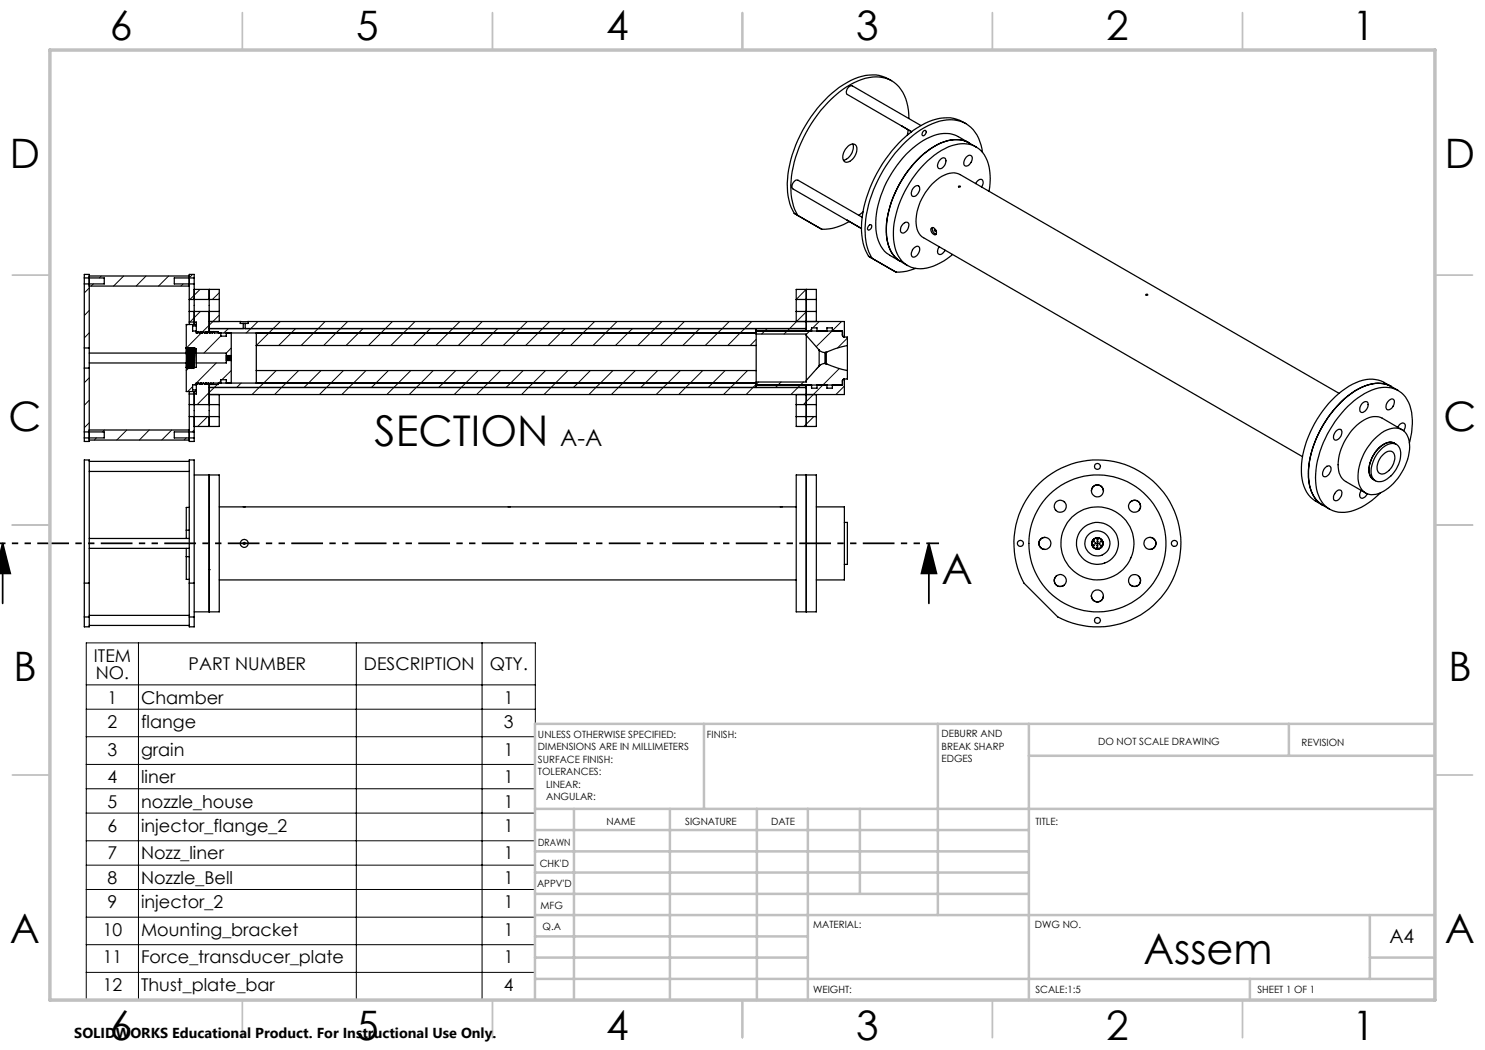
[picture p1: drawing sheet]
<svg xmlns="http://www.w3.org/2000/svg" width="297mm" height="210mm" viewBox="0 0 297 210" stroke-linecap="round" stroke-linejoin="round" font-family="sans-serif">
<g fill="none" stroke="#000" stroke-width=".25">
<path d="M178.3 16.1a8.1 8.1 0 0 0-8.9 .4 26.2 26.2 0 0 0-11.5 16.4 13.1 13.1 0 0 0 1 9.8M169.6 29.3a.98 .98 0 0 1 1-.5 .98 .98 0 0 1 .8 .8 2.66 2.66 0 0 1-2.2 2.8 1.31 1.31 0 0 1-.5-1.9zM170.6 28.8a2.71 2.71 0 0 1-1.9 3.2M181.6 26l-.1 1M181.8 23.7a8.4 8.4 0 0 0-3.5-7.6 8.3 8.3 0 0 0-8.2 .8 26.2 26.2 0 0 0-11.9 20.2 11.6 11.6 0 0 0 1.4 6M182.9 37.4a.6 .6 0 0 1 .8-.2 .6 .6 0 0 1 .2 .8 1.3 1.3 0 0 1-1.5 1.2 1.53 1.53 0 0 1 .5-1.8zM184.2 25.1l-13.7-7.9a1.13 1.13 0 0 0-1 1.7l12.8 7.4-2-1.1M184.7 26.2l.3-.1a.64 .64 0 0 1 .1 .7 .64 .64 0 0 1-.6 .3l-.1-.4zM188.2 31.8a.57 .57 0 0 1 .8-.2 .57 .57 0 0 1 .2 .8 1.26 1.26 0 0 1-1.5 1.2 1.52 1.52 0 0 1 .5-1.8zM191.8 37.2l.3 .1-.3 .1zM193.2 24.7a8.1 8.1 0 0 0-9 .4 25.4 25.4 0 0 0-10.6 13.5 16.6 16.6 0 0 0-.5 11.4l.6 1.3M193.3 31.4a.68 .68 0 0 1 1-.2 .68 .68 0 0 1 0 1l-.1 .3a.83 .83 0 0 1-.6 .6 .83 .83 0 0 1-.8-.2v-.7z"/>
<path d="M193.8 28.6a6.8 6.8 0 0 0-7 .7 21.3 21.3 0 0 0-9.5 17.1 6.6 6.6 0 0 0 2.8 5.9M193.8 28.6l-2.1-1.3a6.4 6.4 0 0 0-6.4 .4 21.1 21.1 0 0 0-10.1 17.5 6.7 6.7 0 0 0 2.8 5.9l2.1 1.2M193.8 28.6a6.8 6.8 0 0 0-6.9 .7 21.2 21.2 0 0 0-9.6 17 6.7 6.7 0 0 0 2.8 6M193.8 28.6l1.4 .8M195.1 36.7l.4-.5a.63 .63 0 0 1 .8-.3 .63 .63 0 0 1 .3 .9l-.3 .6M195.2 29.4a6.8 6.8 0 0 0-6.9 .7 21.6 21.6 0 0 0-9.6 16.2 7.4 7.4 0 0 0 2.6 6.6 6.1 6.1 0 0 0 6.1 0l1.4-.7 1.7-1.3M195.2 29.4a6.5 6.5 0 0 1 2.8 5.6v1.6l-.2 1.7M196.5 30.5a7 7 0 0 0-4.5-6.3 9.6 9.6 0 0 0-7.9 1.8 26.4 26.4 0 0 0-11.1 19.7 10.7 10.7 0 0 0 1.4 6M16.9 55.6v-.7h1v14.7M16.9 55.6v1.2M16.9 56.8v12.8M16.9 55.6h3.9v1.2h-3.9"/>
<path d="M17.9 55.2h20M17.9 57.2h20M37.9 59.9v2.4M37.9 59.9h6M38.8 55.6v-.7h-.9v5M38.8 56.8v8.1M38.8 55.6v1.2M38.8 55.6h-3.9v1.2h3.9M38.8 57.9h5.1v2M41.8 57.9v8.7l-.1-.3M43.9 59.9v2.4M158.9 42.7l.7 .4"/>
<path d="M158.9 42.7l5.5 3.2M159.2 59.9v2.4M159.2 59.9h4.1M159.2 59.9v-2h4.1v2M159.6 43.1l4.8 2.8M161.3 57.9v8.3M163.3 59.9v2.4M169.4 44.1h.1M169.9 44.3a10.6 10.6 0 0 1-5.5 1.6M172.4 43.5l-12.8-7.5a1.15 1.15 0 0 0-1 1.8l13.7 7.9-2.8-1.6M172.6 42.4l-.8 .7M173.7 51.3l.7 .4"/>
<path d="M173.7 51.3l5.5 3.1M173.8 45.1l.3-.2a.59 .59 0 0 1 .2 .7 .59 .59 0 0 1-.5 .4l-.3-.2zM174.4 51.7l4.8 2.7M180.1 52.3l1.4 .8M180.7 44.7a.63 .63 0 0 1 1-.1 .63 .63 0 0 1 0 .9 1.18 1.18 0 0 1-1.4 1 1.45 1.45 0 0 1 .4-1.8zM182.9 49.5a.62 .62 0 0 1 .9-.2 .62 .62 0 0 1 .1 1 1.24 1.24 0 0 1-1.4 1.1 1.39 1.39 0 0 1 .4-1.9zM183.1 53.7l-1.8 .5-2.1 .2M186.3 45.6l.1-.1a.88 .88 0 0 1 .8 .6 .88 .88 0 0 1-.2 .9 1.01 1.01 0 0 1-.7-1.4zM186.5 45.5a1.05 1.05 0 0 0 .8 1.3M187.8 49.3a.99 .99 0 0 0 .1 1.6l.6-.2 .5-.6M16.9 69.6v4M16.9 73.6v12.8"/>
<path d="M16.9 73.6h1M16.9 69.6h1M17.9 73.6v14.7h-1v-.7M17.9 69.6v4M17.9 72.6h19.4M17.9 70.6h19.4M37.3 69.6h.1M37.3 70.8v2.7M37.3 69.7v1.1M37.3 73.5v4.8h2M37.3 73.5h.1M37.3 69.5h.1"/>
<path d="M37.3 69.5v.2M37.3 69.5v.1M37.3 69.5l.2 .2M37.3 69.5v1.3M37.4 73.5l.1 .2M37.5 69.7l-.2 3.8M37.5 69.7h.1M37.5 69.7l-.1 3.8M37.6 73.5l-.1 .2M37.6 73.5h.1M37.7 69.5h.1M37.7 69.5l-.2 .2"/>
<path d="M37.7 69.5l-.2 4.2M37.7 69.5l.2 .2M37.7 69.5l-.2 4.1M37.7 73.5l.2 .2M37.9 78.3v.5M37.9 64.4v.5M37.9 64.4h1.4v2.2h.2l.2-.3 .2 .3 .2-.3 .4 .3 .1-.3M37.9 69.7l-.3 3.8M37.9 62.3v2.1M37.9 78.8v2.1M37.9 62.3h6M37.9 69.7h.1"/>
<path d="M37.9 73.7h.1M38 69.7l-.3 3.8M38.1 73.5l-.2 .2M38.1 69.5h.1M38.1 69.5l-.1 .2M38.1 69.5l-.2 4.2M38.1 73.5h.1M38.1 73.5l.2 .2M38.1 69.5l.1 .2M38.1 69.5l-.2 4.1M38.2 69.7l-.1 3.8M38.2 69.7h.1"/>
<path d="M38.3 73.7h.1M38.3 69.7l-.2 3.8M38.5 73.5l-.2 .2M38.5 73.5h.1M38.5 69.5h.1M38.5 69.5l-.2 .2M38.5 69.5l-.2 4.2M38.5 69.5l.2 .2M38.5 69.5l-.2 4.1M38.6 73.5l.1 .2M38.7 69.7l-.2 3.8M38.7 69.7h.1"/>
<path d="M38.7 69.7l-.1 3.8M38.8 78.3v8.1M38.8 73.5l-.1 .2M38.9 69.5h.1M38.9 69.5l-.2 .2M38.9 69.5l-.2 4.2M38.9 69.5l.2 .2M38.9 69.5l-.2 4.1M39.1 69.7l-.3 3.8M39.1 69.7h.2v.9M39.3 70.6v2M39.3 64.9h-2v4.8"/>
<path d="M39.3 70.6h6v.5M39.3 72.6v.9h-.5M39.3 77h-.8v1h.8M39.3 65.2h-.8v1h.8M40.6 66.3h.1M40.7 66.3l.2 .3 .3-.3 .3 .3 .2-.3M41.7 76.6l.2 .3 .2-.3 .4 .3M41.7 76.6l-.2 .3-.3-.3-.2 .3-.3-.3-.2 .3-.2-.3-.3 .3-.4-.3-.2 .3-.1-.3v2.2h-1.4M41.7 66.3l.3 .3M41.7 76.6l.1 .2v8.5M41.8 65.7h119.5M41.8 77.5h119.5"/>
<path d="M41.8 64.3h6.2M41.8 66.3h1.9v.3M42.2 66.3l-.2 .3M42.2 66.3l.3 .3M42.5 76.9h.1M42.6 76.6l-.1 .3M42.6 76.6h108.6M42.7 66.3l-.2 .3M42.7 66.3l.2 .3h108.3M43.7 76.6v.3h-1.9M43.9 62.3v2M43.9 78.9v2"/>
<path d="M44.2 66.6v.6h1.1v-.6M44.2 76.6v-.7h1.1v.7M45.3 71.9v.2M45.3 71.5v.2M45.3 71.1v.2M45.3 72.1v.5h-6M45.3 71.3v.2M45.3 71.7v.2M45.3 72.1h.9M45.3 71.1h.9M45.3 71.9h.9M45.3 71.5h.9"/>
<path d="M45.3 71.7h.9M45.3 71.3h.9M46.2 71.9v.2M46.2 71.5v.2M46.2 71.1v.2M46.2 66.6v4.5M46.2 71.3v.2M46.2 71.7v.2M46.2 72.1v4.5M48 64.3h1.6M48 64.3v.4h.6M48.6 64.7h.4"/>
<path d="M48.6 64.7v1M49 64.7v1M49.6 64.3h119.3v3.1M49.6 64.3v.4h-.6M51.3 69.1v5M51.3 74.1h99.9M51.3 69.1h99.9M51.3 66.6v2.5M51.3 74.1v2.5M151.2 66.2h17.3v.9l.4 .3M151.2 69.1v5M151.2 66.8h10.1v.3"/>
<path d="M151.2 65.7v3.4M151.2 74.1v3.4M159.2 62.3h4.1M159.2 62.3v2M159.2 78.9v2M161.3 67.1v9M161.3 77v8.3M161.3 76.1v.3h-10.1M161.3 67.1l2.5 2.9M162.3 66.2v-.6h1.1v.6M162.3 77v.6h1.1v-.6M163.3 62.3v2"/>
<path d="M163.3 78.9v2M163.8 70v3.2M163.8 70l.7 .4 .5 .1M163.8 73.2l-2.5 2.9M165 72.7l-.5 .1-.7 .4M165 72.7h.2M165 70.5v2.2M165.2 72.7l2.3 .9 2 .5M165.2 70.5v2.2M165.2 72.7h.1M165.2 70.5h.1M165.2 70.5h-.2"/>
<path d="M165.4 66.2v-.6h1.1v.6M165.4 77v.6h1.1v-.6M168.9 75.8l-.4 .3v.9h-17.3M168.9 67.4h.6v1.7M168.9 75.8v3.1h-127.1M169.5 69.1l-2.5 .6-1.8 .8M169.5 69.1v5M169.5 74.1v1.7h-.6M267.8 78.7l-75.8-43.8a4.3 4.3 0 0 0-4.6 1.1 10.5 10.5 0 0 0-4 9.8l.6 1.2 .7 .5 75.8 43.8M278.2 77.3a6.7 6.7 0 0 0-7.7-.4 21.1 21.1 0 0 0-10.2 17.4 6.7 6.7 0 0 0 2.8 5.9l2.8 1.6M278.2 77.3l1.4 .8M16.9 86.4v1.2"/>
<path d="M16.9 86.4h3.9v1.2h-3.9M17.9 94.3h20M17.9 92.3h20M17.9 86h20M17.9 88h20M37.9 83.3v5h.9v-.7M37.9 80.9v2.4M37.9 83.3h6M37.9 80.9h6M38.8 95h5.1v27.4h-5.1M38.8 86.4v1.2M38.8 86.4h-3.9v1.2h3.9"/>
<path d="M41.8 95v27.4zM43.9 80.9v2.4M43.9 83.3v2h-5.1M159.2 95h4.1v27.4h-4.1zM159.2 80.9v2.4M159.2 83.3h4.1M159.2 80.9h4.1M159.2 83.3v2h4.1v-2M161.3 95v27.4zM163.3 80.9v2.4M218.3 98.2a1.22 1.22 0 0 1 1.2-1.2 1.22 1.22 0 0 1 1.2 1.2M264.9 93.7l.2-.3a.59 .59 0 0 1 .8-.2 .59 .59 0 0 1 .3 .8 1.37 1.37 0 0 1-1.5 1.3l-.2-.4v-.5z"/>
<path d="M267.1 98.5a.67 .67 0 0 1 .6-.5 .67 .67 0 0 1 .7 .5 1.39 1.39 0 0 1-1.5 1.6l-.2-.3v-.5zM267.2 86.3a.63 .63 0 0 1 .8-.4 .63 .63 0 0 1 .4 .8 1.44 1.44 0 0 1-1.4 1.3 1.15 1.15 0 0 1 .2-1.7zM268.4 80.2a21.5 21.5 0 0 0-6.7 14.9 6.7 6.7 0 0 0 2.8 5.9 6.5 6.5 0 0 1-2.8-5.4 21 21 0 0 1 10.5-18.1 6.5 6.5 0 0 1 6-.2 6.2 6.2 0 0 0-5.6 .1l-1.4 .7zM272.2 98.1a.88 .88 0 0 0-.3 .9 .88 .88 0 0 0 .6 .7l.4-.3 .5-.6M272.4 80.7a.64 .64 0 0 1 .8-.4 .64 .64 0 0 1 .4 .9 1.42 1.42 0 0 1-1.4 1.3 1.25 1.25 0 0 1 .2-1.8zM274.7 95.9l.4 .3M274.8 87.8a5.3 5.3 0 0 1 5.3-2 3.9 3.9 0 0 1 1.8 4.2 11.1 11.1 0 0 1-6.2 8.7 2.94 2.94 0 0 1-4.1-3 11.2 11.2 0 0 1 3.2-7.9zM276.5 89.6a2.36 2.36 0 0 1 3.1-.5 4.3 4.3 0 0 1-.4 4.8 4.4 4.4 0 0 1-3.6 2.4 2.05 2.05 0 0 1-1.4-2.6 6.9 6.9 0 0 1 2.3-4.1zM276.7 90.8a1.23 1.23 0 0 1 2.2 .1 3.4 3.4 0 0 1-2.5 3.9 1.31 1.31 0 0 1-.9-1.9l.4-1.1zM277.7 80.2l.2-.2a.57 .57 0 0 1 .8-.1 .57 .57 0 0 1 .1 .8 1.2 1.2 0 0 1-1.5 1.1l-.1-.4v-.4zM278.9 88.6a2.51 2.51 0 0 0-2.9 .8 6 6 0 0 0-2 5.7l.7 .8M278.9 88.6a2.68 2.68 0 0 0-3.2 1.1 5.9 5.9 0 0 0-1.7 5.4l.7 .8"/>
<path d="M278.9 88.6l.4 .3M279.5 85.4a.91 .91 0 0 1 1.5-.6v.7l-.3 .7M280.4 86l-4-2.4a4.3 4.3 0 0 0-4.6 1.1 11.1 11.1 0 0 0-4.1 9.4l.5 1.3 .6 .7 4.3 2.5M281.9 88.6a11.5 11.5 0 0 0-.5-8.7 5.3 5.3 0 0 0-7-1.9 19.8 19.8 0 0 0-10.1 11.5 14.1 14.1 0 0 0-.6 9.7 5.2 5.2 0 0 0 7.2 2.9 14.9 14.9 0 0 0 5.2-3.5M16.9 116.6v-24.6h1v24.6M16.9 116.6h1M16.9 116.6v6.8M17.9 109.7h20M17.9 107.7h20M17.9 116.6v6.8M37.3 111.3v4.6h.6M37.3 106h.6"/>
<path d="M37.3 111.3h.6M37.3 106v1.7M37.3 109.7v1.6M37.9 116.6v-24.6h.9v24.6M37.9 101.5h-.6v4.5M37.9 116.6h.9M37.9 116.6v6.8M38.8 116.6v6.8M41.8 113.9h.1M43.9 101.4h115.3M43.9 116h115.3M163.3 101.4h5.6v14.6h-5.6"/>
<path d="M168.9 104.5h.6v8.4h-.6M209 107.5a1.2 1.2 0 0 0-1.2 1.2 1.2 1.2 0 0 0 1.2 1.2M211.1 101.9l.1 .2M211.2 115.3a1.2 1.2 0 0 0 0 1.7 1.2 1.2 0 0 0 1.7 0M212.8 100.3l.1 .1M218.3 119.2a1.22 1.22 0 0 0 1.2 1.2 1.22 1.22 0 0 0 1.2-1.2M219.4 107.8h.2l-.1 .2zM226.1 100.4a1.2 1.2 0 0 1 1.7 0 1.2 1.2 0 0 1 0 1.7M227.8 115.2a1.21 1.21 0 0 1 0 1.8 1.21 1.21 0 0 1-1.7 0M230 107.5a1.2 1.2 0 0 1 1.2 1.2 1.2 1.2 0 0 1-1.2 1.2M16.9 123.4v2h1v-2M16.9 123.4h1"/>
<path d="M17.9 125.1h20M17.9 123.1h20M37.9 123.4v2h.9v-2M37.9 123.4h.9"/>
<circle cx="187" cy="46.1" r=".15"/>
<circle cx="229.4" cy="59" r=".17"/>
<circle cx="219.5" cy="98.2" r="1.2"/>
<circle cx="219.5" cy="93.3" r=".6"/>
<circle cx="48.8" cy="108.7" r=".79"/>
<circle cx="48.8" cy="108.7" r=".19"/>
<circle cx="204.1" cy="108.7" r=".6"/>
<circle cx="209" cy="108.7" r="1.2"/>
<circle cx="212" cy="116.1" r="1.21"/>
<circle cx="212.1" cy="101.2" r="1.2"/>
<circle cx="218.8" cy="108.3" r=".1"/>
<circle cx="218.8" cy="109.1" r=".11"/>
<circle cx="219.1" cy="108.7" r=".1"/>
<circle cx="219.5" cy="119.2" r="1.2"/>
<circle cx="219.5" cy="108.7" r=".1"/>
<circle cx="219.5" cy="108.3" r=".1"/>
<circle cx="219.5" cy="108.7" r="4.2"/>
<circle cx="219.5" cy="108.7" r="13.7"/>
<circle cx="219.5" cy="108.7" r="2.52"/>
<circle cx="219.5" cy="108.7" r="7.3"/>
<circle cx="219.5" cy="108.7" r="1.09"/>
<circle cx="219.5" cy="108.7" r="1.13"/>
<circle cx="219.5" cy="108.7" r="1.14"/>
<circle cx="219.5" cy="108.7" r="16.7"/>
<circle cx="219.5" cy="109.5" r=".11"/>
<circle cx="219.5" cy="109.1" r=".11"/>
<circle cx="219.9" cy="108.7" r=".1"/>
<circle cx="220.2" cy="108.3" r=".11"/>
<circle cx="220.2" cy="109.1" r=".1"/>
<circle cx="226.9" cy="116.1" r="1.2"/>
<circle cx="226.9" cy="101.2" r="1.21"/>
<circle cx="230" cy="108.7" r="1.2"/>
<circle cx="234.9" cy="108.7" r=".61"/>
<circle cx="219.5" cy="124.1" r=".59"/>
</g>
<g fill="none" stroke="#000" stroke-width=".2">
<path d="M17.9 57.6l-1 1M18.7 56.8l-.5 .4M20.2 55.2l-.3 .4M24.7 55.2l-2 2M29.2 55.2l-2 2M33.7 55.2l-2 2M36.6 56.8l-.4 .4M38.5 54.9l-.7 .7M40 57.9l-2 2M43.9 58.6l-1.4 1.3M161.2 57.9l-2 2M17.9 75.6l-1 .9"/>
<path d="M17.9 62.1l-1 1M17.9 66.6l-1 1M37.5 64.9l-.2 .2M37.8 73.5l-.5 .6M38.5 77.3l-.9 1M39.3 76.6h.1M39.3 76.6l-.4 .4M40.1 62.3l-2.1 2.1M43.3 72.6l-4 4M43.5 76.9l-4.1 4M43.9 63l-6.6 6.6M44.2 76.2l-.5 .5"/>
<path d="M44.2 67.2l-3.4 3.4M45.7 65.7l-.9 .9M46.2 74.1l-1.8 1.8M46.2 69.6l-.9 1M48.2 76.6l-.9 .9M51.6 64.3l-2.4 2.3M55.2 74.1l-4.8 4.8M56.1 64.3l-4.8 4.8M59.1 65.7l-3.4 3.4M59.7 74.1l-4.8 4.8M64.2 74.1l-3.4 3.4M65 64.3l-4.8 4.8"/>
<path d="M68.7 74.1l-4.8 4.8M69.5 64.3l-4.8 4.8M72.6 65.7l-3.4 3.4M73.2 74.1l-4.8 4.8M77.7 74.1l-3.4 3.4M78.5 64.3l-4.8 4.8M82.2 74.1l-4.8 4.8M83 64.3l-4.8 4.8M86.1 65.7l-3.4 3.4M86.6 74.1l-4.8 4.8M91.2 74.1l-3.5 3.4M92 64.3l-4.8 4.8"/>
<path d="M95.6 74.1l-4.8 4.8M96.4 64.3l-4.7 4.8M99.6 65.7l-3.5 3.4M100.1 74.1l-4.8 4.8M104.6 74.1l-3.4 3.4M105.4 64.3l-4.8 4.8M109.1 74.1l-4.8 4.8M109.9 64.3l-4.8 4.8M113 65.7l-3.4 3.4M113.6 74.1l-4.8 4.8M118.1 74.1l-3.4 3.4M118.9 64.3l-4.8 4.8"/>
<path d="M122.6 74.1l-4.8 4.8M123.4 64.3l-4.8 4.8M126.5 65.7l-3.4 3.4M127.1 74.1l-4.8 4.8M131.6 74.1l-3.4 3.4M132.4 64.3l-4.8 4.8M136.1 74.1l-4.9 4.8M136.9 64.3l-4.8 4.8M139.9 65.7l-3.3 3.4M140.5 74.1l-4.8 4.8M145 74.1l-3.4 3.4M145.8 64.3l-4.8 4.8"/>
<path d="M149.5 74.1l-4.8 4.8M150.4 64.3l-4.8 4.8M151.2 67.9l-1.2 1.2M151.7 76.4l-2.5 2.5M153.4 65.7l-1.1 1.1M156.2 76.4l-1.1 1.1M160.7 76.4l-2.5 2.5M161.3 62.3l-4.5 4.5M162.3 65.8l-1 1.1M163.8 64.3l-1.2 1.3M164.2 72.9l-1 1M166.4 66.2l-3.2 3.1"/>
<path d="M167.9 73.7l-7.2 7.2M168.3 64.3l-1.8 1.8M168.9 77.2l-1.7 1.7M169.5 67.6l-2 2M17.9 84.6l-1 .9M17.9 80l-1 1.1M19.3 87.6l-.4 .4M20.9 86l-.4 .4M25.4 86l-2 2M29.8 86l-1.9 2M34.4 86l-2.1 2M37.3 87.6l-.5 .4"/>
<path d="M38.8 86l-.3 .4M41.5 83.3l-2 2M162.8 83.3l-2 2M17.3 128.6h89.8v71.4h-89.8zM17.3 137h89.8M27.7 128.6v71.4M71.3 128.6v71.4M96.4 128.6v71.4M17.3 141.8h89.8M17.3 147.3h89.8M17.3 152.9h89.8M17.3 157.8h89.8"/>
<path d="M17.3 162.6h89.8M17.3 168.2h89.8M17.3 173h89.8M17.3 177.9h89.8M17.3 183.4h89.8M17.3 188.9h89.8M17.3 194.5h89.8"/>
</g>
<path d="M.5 108.7l1.5 6h-2M.5 108.7l-.6 2.4M.5 108.7v12M185.8 108.7l1.5 6h-3zM185.8 108.7v12" fill="none" stroke="#000" stroke-width=".35"/>
<path d="M187.8 108.7h-187.9" fill="none" stroke="#000" stroke-width=".35" stroke-dasharray="6.3 1.3 1.3 1.3 1.3 1.3" stroke-dashoffset="3.8" stroke-linecap="butt"/>
<g fill="none" stroke="#c0c0c0" stroke-width=".35">
<path d="M48.5 2.5v7.5M98.5 2.5v7.5M148.5 2.5v7.5M198.5 2.5v7.5M248.5 2.5v7.5M2.5 55h7.5M287 55h7.5M2.5 105h7.5M287 105h7.5M2.5 155h7.5M287 155h7.5M48.5 200v7.5"/>
<path d="M98.5 200v7.5M148.5 200v7.5M198.5 200v7.5M248.5 200v7.5"/>
</g>
<g fill="none" stroke="#c0c0c0" stroke-width=".5">
<path d="M140.8 144.8v17M187.6 144.8v38.2M205.8 144.8v55.2M205.8 151.2h81.2M257.8 144.8v6.4M287 144.8h-180v55.2M107 161.8h180M107 178.8h98.8M107 174.5h98.8M107 170.3h98.8M107 166h98.8M114.8 161.8v38.2"/>
<path d="M134 161.8v38.2M151.4 161.8v38.2M161.6 161.8v38.2M172 161.8v17M107 195.8h180M107 191.5h54.6M107 187.3h54.6M107 183h180M250 195.8v4.2M274 191.5h13M274 183v12.8"/>
</g>
<path d="M10 10h277v190h-277z" fill="none" stroke="#c0c0c0" stroke-width=".7"/>
<path d="M185.8 108.7l1.5 6h-3zM.5 108.7l1.5 6h-2.1z" fill="#000"/>
<g font-size="8.5">
<text x="74.9" y="89.3">SECTION</text>
<text x="188.3" y="116.9">A</text>
<text x="228.7" y="192.7">Assem</text>
</g>
<g font-size="8.1">
<text x="22" y="8">6</text>
<text x="71.2" y="8">5</text>
<text x="121.2" y="8">4</text>
<text x="171.3" y="8">3</text>
<text x="221.3" y="8">2</text>
<text x="270.5" y="8">1</text>
<text x="2" y="33.6">D</text>
<text x="289" y="33.6">D</text>
<text x="1.7" y="86.1">C</text>
<text x="288.7" y="86.1">C</text>
<text x="2.7" y="136.1">B</text>
<text x="289.7" y="136.1">B</text>
<text x="2" y="188.6">A</text>
<text x="289" y="188.6">A</text>
<text x="22" y="208">6</text>
<text x="71.2" y="208">5</text>
<text x="121.2" y="208">4</text>
<text x="171.3" y="208">3</text>
<text x="221.3" y="208">2</text>
<text x="270.5" y="208">1</text>
</g>
<text font-size="4.7" x="112" y="89.2">A-A</text>
<text font-size="3.9" x="277.9" y="188.5">A4</text>
<g font-size="3.5">
<text x="18.8" y="132.3">ITEM</text>
<text x="19.2" y="135.8">NO.</text>
<text x="37.7" y="134.1">PART NUMBER</text>
<text x="72.8" y="134.1">DESCRIPTION</text>
<text x="97.9" y="134.1">QTY.</text>
<text x="21.5" y="140.7">1</text>
<text x="28.2" y="140.7">Chamber</text>
<text x="100.8" y="140.7">1</text>
<text x="21.5" y="145.6">2</text>
<text x="28.2" y="145.6">flange</text>
<text x="100.8" y="145.6">3</text>
<text x="21.5" y="151.1">3</text>
<text x="28.2" y="151.1">grain</text>
<text x="100.8" y="151.1">1</text>
<text x="21.5" y="156.6">4</text>
<text x="21.5" y="161.5">5</text>
<text x="28.2" y="156.6">liner</text>
<text x="28.2" y="161.5">nozzle_house</text>
<text x="100.8" y="156.6">1</text>
<text x="100.8" y="161.5">1</text>
<text x="21.5" y="166.4">6</text>
<text x="28.2" y="166.4">injector_flange_2</text>
<text x="100.8" y="166.4">1</text>
<text x="21.5" y="171.9">7</text>
<text x="28.2" y="171.9">Nozz_liner</text>
<text x="100.8" y="171.9">1</text>
<text x="21.5" y="176.8">8</text>
<text x="28.2" y="176.8">Nozzle_Bell</text>
<text x="100.8" y="176.8">1</text>
<text x="21.5" y="181.6">9</text>
<text x="28.2" y="181.6">injector_2</text>
<text x="100.8" y="181.6">1</text>
<text x="20.5" y="187.2">10</text>
<text x="28.2" y="187.2">Mounting_bracket</text>
<text x="100.8" y="187.2">1</text>
<text x="20.5" y="192.7">11</text>
<text x="28.2" y="192.7">Force_transducer_plate</text>
<text x="100.8" y="192.7">1</text>
<text x="20.5" y="198.2">12</text>
<text x="28.2" y="198.2">Thust_plate_bar</text>
<text x="100.8" y="198.2">4</text>
</g>
<text font-size="2.9" x="14.9" y="207.6">SOLIDWORKS Educational Product. For Instructional Use Only.</text>
<g font-size="2">
<text x="107.6" y="147.6">UNLESS OTHERWISE SPECIFIED:</text>
<text x="141.4" y="147.6">FINISH:</text>
<text x="188.3" y="147.5">DEBURR AND</text>
<text x="188.3" y="150">BREAK SHARP</text>
<text x="219.6" y="149">DO NOT SCALE DRAWING</text>
<text x="260.3" y="149.2">REVISION</text>
<text x="107.6" y="150.1">DIMENSIONS ARE IN MILLIMETERS</text>
<text x="107.6" y="152.6">SURFACE FINISH:</text>
<text x="107.6" y="155.1">TOLERANCES:</text>
<text x="188.3" y="152.5">EDGES</text>
<text x="109.2" y="157.6">LINEAR:</text>
<text x="109.2" y="160.1">ANGULAR:</text>
<text x="121.3" y="165">NAME</text>
<text x="137" y="164.9">SIGNATURE</text>
<text x="154.2" y="164.9">DATE</text>
<text x="207.1" y="164.9">TITLE:</text>
<text x="107.6" y="169.1">DRAWN</text>
<text x="107.9" y="173.3">CHK'D</text>
<text x="107.4" y="177.4">APPV'D</text>
<text x="108.1" y="181.8">MFG</text>
<text x="108.5" y="186">Q.A</text>
<text x="162.6" y="185.5">MATERIAL:</text>
<text x="207" y="185.5">DWG NO.</text>
<text x="162.6" y="198.5">WEIGHT:</text>
<text x="207.1" y="198.6">SCALE:1:5</text>
<text x="251.5" y="198.6">SHEET 1 OF 1</text>
</g>
</svg>
